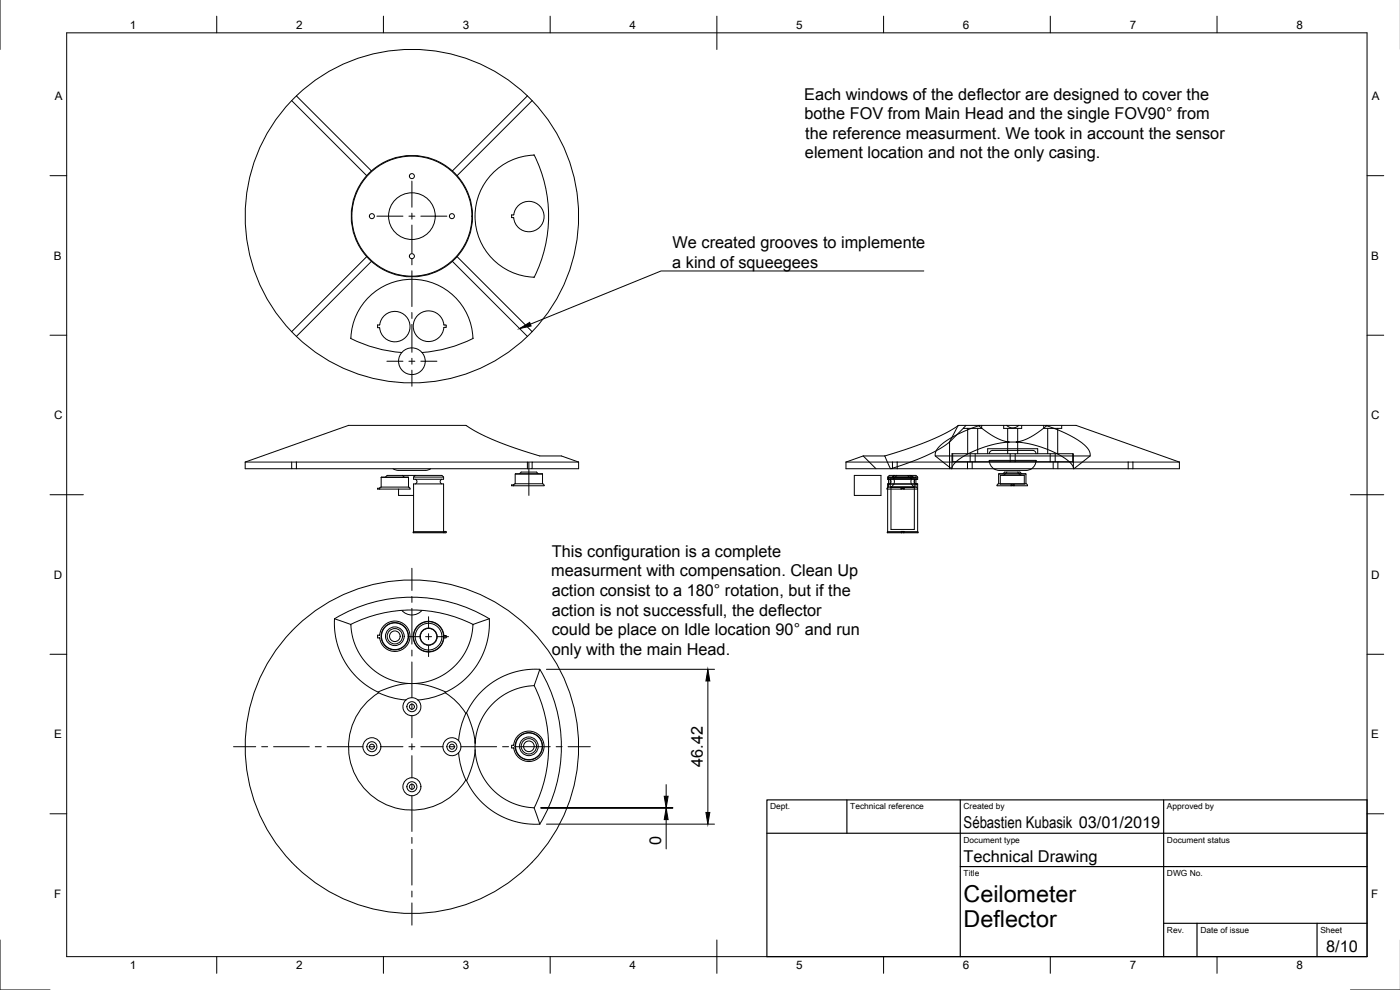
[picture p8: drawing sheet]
<svg xmlns="http://www.w3.org/2000/svg" width="420mm" height="297mm" viewBox="0 0 420 297" stroke-linecap="round" stroke-linejoin="round" font-family="sans-serif">
<!-- layer: Visible -->
<g fill="none" stroke="#000" stroke-width=".3">
<path d="M87.5 30.2l22.5 22.5M87.5 30.2a50 50 0 0 0 0 69.3M89 28.8l22.5 22.5M89 28.8l-1.5 1.4M158.3 28.8a50 50 0 0 0-69.4 0M159.7 30.2a50 50 0 0 1 0 69.3M159.7 30.2l-1.4-1.4-22.5 22.5M159.7 30.2l-22.5 22.5M110 52.7a18.2 18.2 0 0 0 .1 24.3M111.5 51.3l-1.5 1.4M135.8 51.3a18.2 18.2 0 0 0-24.3 0M135.8 51.3l1.4 1.4"/>
<path d="M137.2 52.7a18.2 18.2 0 0 1 0 24.3M148.2 51.6a18.6 18.6 0 0 1 12.1-5.1 40.3 40.3 0 0 1-.1 36.7 18.3 18.3 0 0 1-16.5-11.9 18.3 18.3 0 0 1 4.5-19.7zM110 77l-22.5 22.5M110.1 77l1.4 1.4M111.5 78.4l-22.5 22.5M135.8 78.4a18.2 18.2 0 0 1-24.3 0M135.8 78.4l22.5 22.5M137.2 77l22.5 22.5M137.2 77l-1.4 1.4M155.5 61.7a4.6 4.6 0 0 1 7.1 1.1 4.6 4.6 0 0 1-2.7 6.7 4.6 4.6 0 0 1-5.8-4.2h-.6v-.8l.7-.1a4.5 4.5 0 0 1 1.3-2.7zM87.5 99.5l1.4 1.4M114 97.4l-.7 .2v.7h.5a4.6 4.6 0 0 0 5.9 4.2 4.6 4.6 0 0 0 2.7-6.7 4.6 4.6 0 0 0-7.1-1.1 4.5 4.5 0 0 0-1.3 2.7"/>
<path d="M125.6 94.4a4.7 4.7 0 0 1 7.7 3.1l.6 .1v.5l-.6 .1a4.6 4.6 0 0 1-6.7 3.8 4.6 4.6 0 0 1-1-7.6zM159.7 99.5l-1.4 1.4M126.6 105.8a41 41 0 0 0 15.4-4.3 18.4 18.4 0 0 0-18.4-17.7 18.4 18.4 0 0 0-18.4 17.7 41 41 0 0 0 15.4 4.3M158.3 100.9a50 50 0 0 1-69.3 0M73.6 138.6l31-11h32.6a4.5 4.5 0 0 1 3.5 .6l3.4 2 4.5 2 11.3 4a17.4 17.4 0 0 0 6.5 .6h2.1l5.1 1.8M73.6 138.6h15.4M73.6 138.6v2h13.9M87.5 138.6v2h1.5v-2M89 138.6h70.7M158.3 138.6v2M173.6 138.6h-13.9v2h-1.4M173.6 138.6v2h-13.9"/>
<path d="M253.9 138.6l5.2-1.8h3.9a16.4 16.4 0 0 0 6.8-1.3l9.6-3.5 4-1.8 3.1-1.8a3.2 3.2 0 0 1 3-.8h33.4l31.1 11M253.9 138.6v2h13.9M253.9 138.6h13.9M267.8 138.6h1.5M267.8 138.6v2h1.5M269.3 138.6h69.3M269.3 138.6v2M338.6 138.6h1.4M338.6 138.6v2M340 138.6h14M340 138.6v2M354 138.6v2h-14"/>
<path d="M89 140.6h69.3M114 146.4l-.1 .1M114.4 146.1l-.5 .4M114.4 143.2h8.2M114.4 146.1h8.2M114.4 143.2v2.9M118 140.6l1.6 .5h8l1.7-.5M119.6 146.7v1.9h4.5M120.8 142.6h-4.6l-.5 .5M120.8 142.6h3.8l-.5 .5M120.8 142.6l.5 .5M122.6 143.2v2.9"/>
<path d="M122.6 146.1l.4 .3 .1 .3h-9.8v-.2h.6M124 159.7h9.2M124.1 159.6v-14.4h9v14.3h.7l.1 .3-9.9 .1v-.2M124.1 143.1h9M124.1 143.1v.7h9v-.7M124.1 159.6h9.1M124.1 159.6l-.1 .1M124.6 142.6h8l.5 .5M124.7 143.8a.75 .75 0 0 1 .4 .7 .75 .75 0 0 1-.4 .7M132.6 143.8a.75 .75 0 0 0-.5 .7 .75 .75 0 0 0 .5 .7M133.2 159.6h.1M154.2 145.4l-.1 .1"/>
<path d="M154.6 145.1l-.5 .4M154.6 142.2h8.2M154.6 145.1h8.2M155.9 142.1l.5-.5h4.6l.5 .5M162.8 142.2l-8.1-.1-.1 3M162.8 142.2v2.9M162.8 145.1l.4 .3 .1 .3h-9.8l.1-.2h.5M256.4 142.6h8v6h-8zM266.3 159.7h9.2M266.3 159.7v.2h9.2v-.2M266.4 143.1h.4M266.4 159.6h9"/>
<path d="M266.4 159.6l-.1 .1M266.4 146.7v12.9M266.7 143.2h8.2M266.7 146.1h8.2M266.7 145.2h-.3v1.1M266.7 143.2v2.9M266.7 146.1l-.4 .3-.1 .3h4.3M266.8 143.1h8M266.8 143.1l-.1 .1M268.5 142.6h4.6M268.5 142.6h-1.6l-.5 .5v.7h.3M268.5 142.6l-.5 .5"/>
<path d="M269.3 140.6h69.3M270.4 146.4l.1 .1M270.5 146.5h.8v.2h-.8zM270.5 146.5h.1M271.2 146.5h.1M271.4 146.4l-.1 .1M273.1 142.6h1.8l.5 .5M273.1 142.6l.5 .5M274.8 143.1h.6M274.8 143.1l.1 .1M274.9 145.2h.5l.1 14.5M274.9 143.2v2.9"/>
<path d="M274.9 146.1l.4 .3v.3h-4.1M275.4 143.1v.7h-.5M299.7 145.1l-.4 .3-.1 .3h4.3M299.7 142.2h8.2M299.7 145.1h8.2M301 142.1l.5-.5h4.6l.5 .5M303.4 145.4l.1 .1M303.5 145.5h.8v.2h-.8zM304.3 145.5h-.1M304.3 145.5h.1M304.4 145.4l-.1 .1M307.9 142.2l-8.1-.1-.1 3"/>
<path d="M307.9 142.2v2.9M307.9 145.1l.4 .3 .1 .3h-4.2M309.6 140.6l-1.7 .5h-8l-1.6-.5M338.6 140.6h1.4M100.4 185.7v3l.5 3.3 .9 3 1.3 2.8 1.7 2.8 2 2.3 2.3 2.1 2.4 1.7a2.79 2.79 0 0 0 3.8 .2l4-1.3 3.3-.5M100.4 185.7l4.8 1.7M105.2 187.4l.6 3.6 1 3.2 1.7 2.9 2.1 2.5 2.5 2.2 3 1.7 3.1 1 3.4 .6M113.9 190.6h-.6v.7l.6 .1M113.9 191.4h.1M113.9 190.6h.1M113.9 191.4l.1 .1M113.9 190.5l-.1 .1"/>
<path d="M113.9 190.5a4.6 4.6 0 0 1 7.1-3.3 4.6 4.6 0 0 1-.2 7.7 4.6 4.6 0 0 1-6.9-3.5M114 190.5l-.1 .1M126.7 183.1a4 4 0 0 1-6.1 0M133.1 190.6l.8 .1v.6l-.8 .2M133.3 190.7a4.6 4.6 0 0 0-6.5-4 4.6 4.6 0 0 0-1.4 7.4 4.6 4.6 0 0 0 7.4-1.1l.5-1.6M142 187.4l-.6 3.6-1 3.2-1.7 2.9-2 2.5-2.5 2.2-3.1 1.7-3.2 1.1-3.3 .5M142 187.4a41 41 0 0 0-36.8 0M146.8 185.7v3.4l-.6 3.3-1 3.2-1.5 3.1-2 2.8-2.2 2.3-2.6 2.1-3.3 2M146.8 185.7l-4.8 1.7M146.8 185.7a44.9 44.9 0 0 0-46.4 0M159.7 189.4a50 50 0 0 0-83.8 19.7 50 50 0 0 0 57.6 64 50 50 0 0 0 28.4-81.2l-2.2-2.5M113.4 207.6l.2 .3"/>
<path d="M113.6 207.9a19.4 19.4 0 0 0 8.4 2l.7-.4 1-.2 .9 .2 .8 .5M113.6 207.9a19 19 0 0 0-3.4 29.6 19 19 0 0 0 29.6-3.5M121.8 210a2.7 2.7 0 0 0-.1 3.9 2.7 2.7 0 0 0 3.9 0 2.7 2.7 0 0 0-.2-3.9M122.6 205.1h2M124.6 205.1l4 .7 5.2 1.8M133.6 207.9a23.3 23.3 0 0 1-8.2 2.1M133.6 207.9a19 19 0 0 1 6.2 6.2M139.8 214.1a23.3 23.3 0 0 0-2.2 8.1M140 213.9l-.2 .2M160.3 205.7l-3.7 .5-3.1 1.1-3 1.6-2.5 2.1-2.1 2.5-1.7 3-1.1 3.1-.5 3.5-.8-4.3-1.8-4.9M160.3 205.7a41 41 0 0 1 0 36.7M162 200.8l-3.4 .1-3.4 .5-3.1 1.1-3.1 1.5-2.8 1.9-2.4 2.3-2.1 2.7-1.7 3"/>
<path d="M162 200.8l-1.7 4.9M162 200.8a44.9 44.9 0 0 1 0 46.5M137.6 225.9a23.3 23.3 0 0 0 2.2 8.1M137.6 222.2l.5 .8 .2 1-.1 .9-.6 1M137.6 222.2a2.7 2.7 0 0 0-3.9-.1 2.7 2.7 0 0 0 0 3.9 2.7 2.7 0 0 0 3.9-.1M139.8 234l.2 .2M140 234.2l1.8-4.9 .8-4.3 .5 3.3 1.1 3.2 1.7 3.1 2.1 2.5 2.5 2.1 3 1.6 3.1 1.1 3.7 .5M140 234.2l1.7 3 2.1 2.7 2.4 2.3 2.8 1.9 3.1 1.5 3.1 1.1 3.4 .5 3.4 .1M142.6 223.1v1.9M154.1 223.6a4.6 4.6 0 0 1 6.9-3.7 4.6 4.6 0 0 1 .2 7.9 4.6 4.6 0 0 1-7.1-3.4M154.1 223.6h-.6v.8h.6M154.1 224.4l.1 .1"/>
<path d="M154.2 223.5l-.1 .1M160.3 242.4l1.7 4.9"/>
<circle cx="123.6" cy="52.8" r=".75"/>
<circle cx="111.6" cy="64.9" r=".75"/>
<circle cx="123.6" cy="64.9" r="18"/>
<circle cx="123.6" cy="64.9" r="7"/>
<circle cx="123.6" cy="76.9" r=".75"/>
<circle cx="135.6" cy="64.9" r=".75"/>
<circle cx="123.6" cy="108.4" r="4"/>
<circle cx="118.5" cy="190.9" r="4"/>
<circle cx="118.5" cy="190.9" r="2.3"/>
<circle cx="118.5" cy="190.9" r="2.8"/>
<circle cx="118.5" cy="190.9" r="1.59"/>
<circle cx="118.5" cy="190.9" r="4.1"/>
<circle cx="128.6" cy="191" r="4"/>
<circle cx="128.6" cy="191" r="2.59"/>
<circle cx="128.6" cy="191" r="2.48"/>
<circle cx="128.6" cy="191" r="4.5"/>
<circle cx="123.6" cy="212" r=".75"/>
<circle cx="123.6" cy="212" r="1.5"/>
<circle cx="111.6" cy="224" r="2.7"/>
<circle cx="111.6" cy="224" r=".75"/>
<circle cx="111.6" cy="224" r="1.5"/>
<circle cx="123.6" cy="236.1" r="2.7"/>
<circle cx="123.6" cy="236.1" r=".75"/>
<circle cx="123.6" cy="236.1" r="1.5"/>
<circle cx="135.6" cy="224" r=".75"/>
<circle cx="135.6" cy="224" r="1.5"/>
<circle cx="158.7" cy="223.9" r="4"/>
<circle cx="158.7" cy="223.9" r="2.3"/>
<circle cx="158.7" cy="223.9" r="2.8"/>
<circle cx="158.7" cy="223.9" r="1.59"/>
<circle cx="158.7" cy="223.9" r="4.1"/>
</g>
<!-- layer: Hidden -->
<g fill="none" stroke="#000" stroke-width=".3">
<path d="M259.1 136.8l3.8 3.8M265.5 136.8l1.7 3.8M280.7 136.8h46.4M280.7 136.8l4.9 3.8M284.9 132.6l-2.9 2.1-4 2-5 2-5.6 1.9M285 132.6h.1M285 132.6v8M285.9 136.1v2.4h36v-2.4M287.5 127.7l-2.6 4.9M289.9 127.6l-.7 .8M290.4 138.6v2M290.4 128.5v7.6"/>
<path d="M291.2 136.1v2.4M291.8 138.6v2M292.7 136.1v2.4M293.4 128.5v7.6M293.7 127.7l5 3.5 2.2 1 2 .4-5.2 .9-6 2.1-2.4 1.2-2 1.4-1.2 1.3-.5 1.1M293.7 127.7l-5.7 2.3-4.3 2.5-2.4 2.3-.5 1-.1 1M293.9 127.6l-.2 .1M294.6 127.6v.9l-5.4-.1-4.2 4.2M296.4 136.1v-1.5h15v1.5M296.9 138.1l.4 1.5 1 1M296.9 138.1h14M296.9 138.1v.4"/>
<path d="M296.9 136.1a1.07 1.07 0 0 1 1.2-1h11.8a1.03 1.03 0 0 1 1 1M301.2 127.6v.9h5.4v-.9M302.1 127.6l.8 .6 1 .2 .9-.2 .9-.6M302.4 128.5v7.6M302.9 132.6h2M303.2 136.1v2.4M304.7 136.1v2.4M305.4 128.5v7.6M310.9 138.1v.4M310.9 138.1l-.3 1.5-1 1M313.2 127.6v.9h5.4v-.9M313.9 127.6l.2 .1"/>
<path d="M314.1 127.7l-2.6 2.1-2.4 1.5-2.2 .9-2 .4 5.2 .9 6.1 2.1 2.3 1.2 2 1.4 1.2 1.3 .5 1.1M314.1 127.7l5.7 2.3 4.4 2.5 2.4 2.3 .5 1v1M314.4 128.5v7.6M315.2 136.1v2.4M316.1 138.6v2M316.7 136.1v2.4M317.4 128.5v7.6M317.5 138.6v2M327.1 136.8l-4.8 3.8M266.4 146.3v.4M266.4 145.2h.3M266.7 145.2h8.4"/>
<path d="M266.7 143.7h8.4M266.7 143.7a.75 .75 0 0 1 .7 .8 .75 .75 0 0 1-.7 .7M266.7 143.7l-.3 .1M266.7 143.8h8.2M266.7 145.2h8.2M267.4 146.1v12.8h7v-15.3h-7.2v2.6h7.2M267.8 143.2h6.2M267.8 143.2a1.75 1.75 0 0 1-.4 2.9M268.3 142.6l-.5 .6M269.2 142.6l-1 1M270.5 159.6h.1M270.5 159.7h.1"/>
<path d="M270.5 159.5h.8M270.7 159.6v.2M271.2 159.6v.2M271.3 159.6h.1M271.3 159.7h.1M272.4 142.6l1 1M273.5 142.6l.5 .6M274 143.2a1.75 1.75 0 0 0 .4 2.9h-7M275.1 143.7a.75 .75 0 0 0-.7 .8 .75 .75 0 0 0 .7 .7M275.1 143.7l.3 .1M275.4 145.2h-.3M285.7 140.6v-4.5h36.4v4.5"/>
<path d="M300.2 142.6h7.2v2.6h-7.2zM302.2 141.6l-1 1M305.4 141.6l1 1"/>
</g>
<!-- layer: Border -->
<g fill="none" stroke="#000" stroke-width=".3">
<path d="M0 -.1v15M20 9.9h390.3v277.1h-390.3zM65 4.8v5.1M115.1 4.8v5.1M165.1 4.8v5.1M215.1 4.8v10.1M265.2 4.8v5.1M315.2 4.8v5.1M365.2 4.8v5.1M15 52.7h5M410.3 52.7h5M15 100.6h5"/>
<path d="M410.3 100.6h5M15 148.4h10M405.3 148.4h10M15 196.3h5M410.3 196.3h5M15 244.2h5M410.3 244.2h5M0 282v15h15M65 287v5M115.1 287v5M165.1 287v5M215.1 282v10"/>
<path d="M265.2 287v5M315.2 287v5M365.2 287v5M405.3 297h14.9"/>
</g>
<!-- layer: TitleBlock -->
<path d="M230.2 240h180.1v47h-180.1zM230.2 250h180.1M254.2 240v10M288.2 240v47M349.2 240v47M288.2 260h122.1M349.2 277h61.1M359.2 277v10M395.3 277v10" fill="none" stroke="#000" stroke-width=".35"/>
<!-- layer: Center Lines -->
<g fill="none" stroke="#000" stroke-width=".3">
<path d="M123.6 54.3v7.9M113.1 64.9h7.8M122.7 64.9h1.8M123.6 64v1.7M123.6 67.5v8.4M123.6 77.7v1.8M126.3 64.9h7.8M123.6 81.3v10.7M123.6 93.8v1.8M123.6 97.3v8.4M116.1 108.4h4.8M122.7 108.4h1.8"/>
<path d="M123.6 107.5v1.8M123.6 111.1v4.8M126.3 108.4h4.8M158.7 138.7v9.9M123.6 170.5v6.7M123.6 179v1.7M122.6 191h3.3M123.6 182.5v10.8M123.6 195v1.8M123.6 198.6v10.7M127.7 191h1.8M128.6 185v3.3"/>
<path d="M128.6 190.1v1.8M128.6 193.7v3.3M131.3 191h3.3M123.6 211.1v1.8M123.6 214.7v6.7M70.1 224h6.6M78.5 224h1.8M82.1 224h10.7M94.6 224h1.8M98.2 224h10.7M110.7 224h1.8M114.3 224h6.6"/>
<path d="M122.7 224h1.8M123.6 223.2v1.7M123.6 226.7v6.7M123.6 235.2v1.8M123.6 238.7v10.8M126.3 224h6.7M134.7 224h1.8M138.3 224h10.7M150.8 224h1.8M154.4 224h10.7M166.9 224h1.8M170.5 224h6.7"/>
<path d="M123.6 251.3v1.7M123.6 254.8v10.8M123.6 267.3v1.8M123.6 270.9v6.7"/>
</g>
<!-- layer: Dimensions -->
<path d="M164 200.8h50.4M212.4 204.3v39.5M199.9 235.4v3.5M162.3 242.4h39.6h-39.6M164 247.3h50.4M199.9 245.9v8.8" fill="none" stroke="#000" stroke-width=".3"/>
<path d="M212.4 200.8l.6 3.5h-1.1zM199.3 238.9h1.2l-.6 3.5zM199.9 242.4l.6 3.5h-1.2zM211.9 243.8h1.1l-.6 3.5z" fill="#000" stroke="#000" stroke-width=".3"/>
<!-- layer: Annotations -->
<path d="M155.9 98.6l3.1-1.9 .4 1.1z" fill="#000" stroke="#000" stroke-width=".3"/>
<path d="M277.3 81.3h-78.9l-39.2 16" fill="none" stroke="#000" stroke-width=".3"/>
<g font-size="7">
<text x="289.2" y="270.5">Ceilometer</text>
<text x="289.2" y="278">Deflector</text>
</g>
<g font-size="4.9">
<text x="241.3" y="29.9">Each windows of the deflector are designed to cover the</text>
<text x="241.4" y="35.8">bothe FOV from Main Head and the single FOV90° from</text>
<text x="241.7" y="41.6">the reference measurment. We took in account the sensor</text>
<text x="241.6" y="47.5">element location and not the only casing.</text>
<text x="201.9" y="74.4">We created grooves to implemente</text>
<text x="201.8" y="80.3">a kind of squeegees</text>
<text x="165.6" y="167.1">This configuration is a complete</text>
<text x="165.4" y="173">measurment with compensation. Clean Up</text>
<text x="165.6" y="178.8">action consist to a 180° rotation, but if the</text>
<text x="165.6" y="184.7">action is not successfull, the deflector</text>
<text x="165.6" y="190.6">could be place on Idle location 90° and run</text>
<text x="165.6" y="196.4">only with the main Head.</text>
<text x="210.9" y="230.1" transform="rotate(-90 210.9 230.1)">46.42</text>
<text x="289.2" y="248.5">Sébastien Kubasik 03/01/2019</text>
<text x="198.4" y="253.4" transform="rotate(-90 198.4 253.4)">0</text>
<text x="289.2" y="258.5">Technical Drawing</text>
<text x="398" y="285.6">8/10</text>
</g>
<g font-size="3.5">
<text x="39" y="8.6">1</text>
<text x="88.9" y="8.6">2</text>
<text x="138.9" y="8.6">3</text>
<text x="188.9" y="8.6">4</text>
<text x="239" y="8.6">5</text>
<text x="288.9" y="8.6">6</text>
<text x="339" y="8.6">7</text>
<text x="389.1" y="8.6">8</text>
<text x="16.4" y="30">A</text>
<text x="411.7" y="30">A</text>
<text x="16.2" y="77.9">B</text>
<text x="411.5" y="77.9">B</text>
<text x="16.3" y="125.8">C</text>
<text x="411.5" y="125.8">C</text>
<text x="16.2" y="173.6">D</text>
<text x="411.5" y="173.6">D</text>
<text x="16.3" y="221.5">E</text>
<text x="411.5" y="221.5">E</text>
<text x="16.3" y="269.4">F</text>
<text x="411.5" y="269.4">F</text>
<text x="39" y="290.8">1</text>
<text x="88.9" y="290.8">2</text>
<text x="138.9" y="290.8">3</text>
<text x="188.9" y="290.8">4</text>
<text x="239" y="290.8">5</text>
<text x="288.9" y="290.8">6</text>
<text x="339" y="290.8">7</text>
<text x="389.1" y="290.8">8</text>
</g>
<g font-size="2.5">
<text x="231.2" y="242.8">Dept.</text>
<text x="255.2" y="242.8">Technical reference</text>
<text x="289.2" y="242.8">Created by</text>
<text x="350.2" y="242.8">Approved by</text>
<text x="289.2" y="252.8">Document type</text>
<text x="350.2" y="252.8">Document status</text>
<text x="289.2" y="262.8">Title</text>
<text x="350.2" y="262.8">DWG No.</text>
<text x="350.2" y="279.8">Rev.</text>
<text x="360.2" y="279.8">Date of issue</text>
<text x="396.3" y="279.8">Sheet</text>
</g>
</svg>
